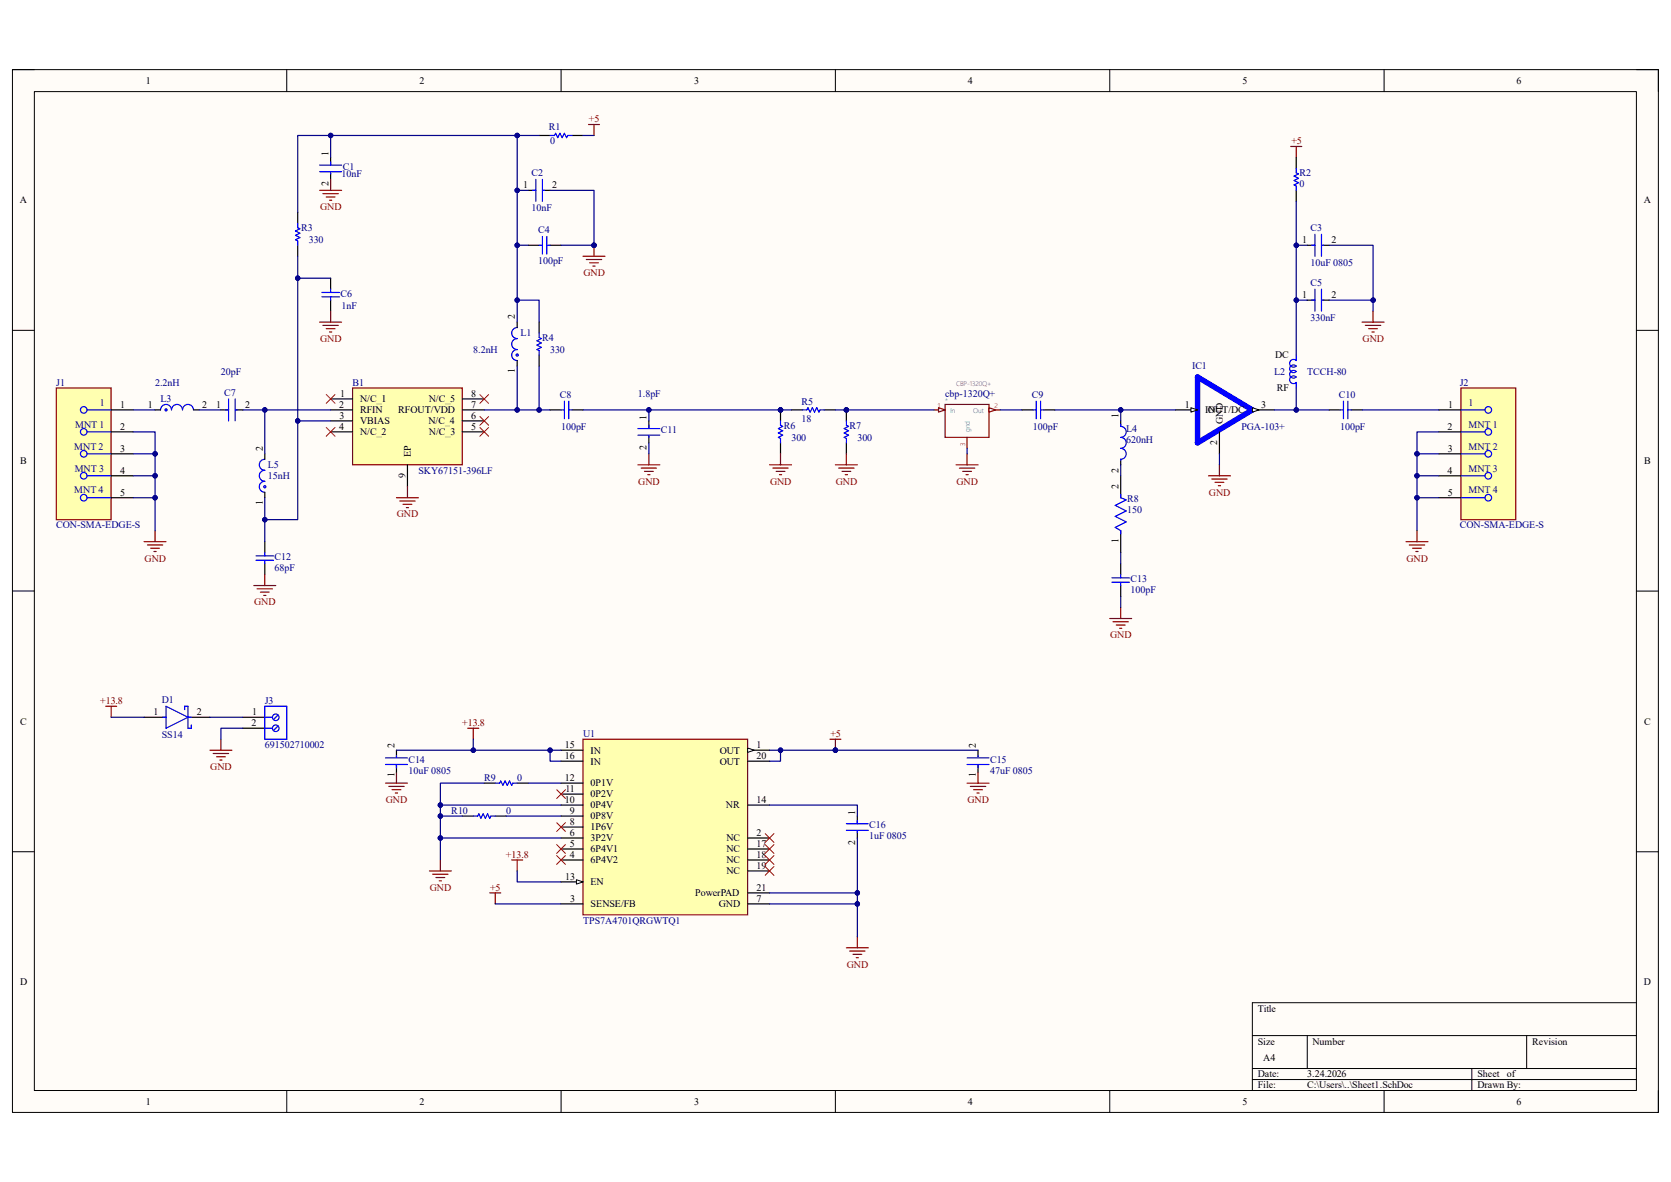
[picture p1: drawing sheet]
<svg xmlns="http://www.w3.org/2000/svg" width="297mm" height="210mm" viewBox="0 0 297 210" stroke-linecap="round" stroke-linejoin="round" font-family="sans-serif">
<path d="M2.2 12.4h292.6v185.3h-292.6z" fill-rule="evenodd" fill="#fffcf8"/>
<path d="M2.2 12.4h292.6v185.3h-292.6z" fill="none" stroke="#000" stroke-width=".18"/>
<path d="M6.1 16.3h284.8v177.5h-284.8z" fill-rule="evenodd" fill="#fffcf8"/>
<g fill="none" stroke="#000" stroke-width=".18">
<path d="M2.2 12.4h3.9M6.1 16.3h284.8v177.5h-284.8zM51 12.4v3.9M99.7 12.4v3.9M148.5 12.4v3.9M197.3 12.4v3.9M246 12.4v3.9M290.9 12.4h3.9v3.9M2.2 58.7h3.9M290.9 58.7h3.9M2.2 105h3.9M290.9 105h3.9"/>
<path d="M2.2 151.3h3.9M290.9 151.3h3.9M290.9 178.2h-68.3v15.6M51 193.8v3.9M99.7 193.8v3.9M148.5 193.8v3.9M197.3 193.8v3.9M222.6 184h68.3M222.6 189.9h68.3M222.6 191.8h68.3M232.4 184v5.9M246 193.8v3.9"/>
<path d="M261.6 189.9v3.9M271.4 184v5.9M294.8 193.8v3.9"/>
</g>
<path d="M212.9 67l9.7 5.8-9.7 5.9z" fill="none" stroke="#00f" stroke-width=".97"/>
<path d="M208.9 72.8h4" fill="none" stroke="#000" stroke-width=".21"/>
<path d="M211.7 72.4l1.2 .4-1.2 .4z" fill="#f8fcff"/>
<path d="M211.7 72.4l1.2 .4-1.2 .4z" fill="none" stroke="#000" stroke-width=".18"/>
<path d="M222.6 72.8h3.9" fill="none" stroke="#000" stroke-width=".21"/>
<path d="M222.6 72.4l1.2 .4-1.2 .4z" fill="#f8fcff"/>
<path d="M222.6 72.4l1.2 .4-1.2 .4z" fill="none" stroke="#000" stroke-width=".18"/>
<path d="M216.7 76.7v3.9" fill="none" stroke="#000" stroke-width=".21"/>
<path d="M230.4 63.1v1a.69 .69 0 0 0-1 0 .69 .69 0 0 0 0 .9 .69 .69 0 0 0 1 0 .69 .69 0 0 0-1 0 .69 .69 0 0 0 0 1 .69 .69 0 0 0 1 0 .69 .69 0 0 0-1 0 .69 .69 0 0 0 0 1 .69 .69 0 0 0 1 0 .69 .69 0 0 0-1 0 .69 .69 0 0 0 0 1 .69 .69 0 0 0 1 0v.9" fill="none" stroke="#00f" stroke-width=".21"/>
<path d="M62.7 68.9h19.5v13.7h-19.5z" fill-rule="evenodd" fill="#ffffb0"/>
<path d="M62.7 68.9h19.5v13.7h-19.5z" fill="none" stroke="#800000" stroke-width=".21"/>
<path d="M58.8 70.9h3.9M58.8 72.8h3.9M58.8 74.8h3.9M58.8 76.7h3.9M82.2 70.9h3.9M82.2 72.8h3.9M82.2 74.8h3.9M82.2 76.7h3.9M72.4 82.6v3.9" fill="none" stroke="#000" stroke-width=".21"/>
<path d="M103.6 131.3h29.3v31.2h-29.3z" fill-rule="evenodd" fill="#ffffb0"/>
<path d="M103.6 131.3h29.3v31.2h-29.3z" fill="none" stroke="#800000" stroke-width=".21"/>
<path d="M99.7 139.1h3.9M99.7 141.1h3.9M99.7 143h3.9M99.7 145h3.9M99.7 146.9h3.9M99.7 148.9h3.9M99.7 150.8h3.9M99.7 152.8h3.9M99.7 156.7h3.9" fill="none" stroke="#000" stroke-width=".21"/>
<path d="M102.5 156.3l1.1 .4-1.1 .4z" fill="#f8fcff"/>
<path d="M102.5 156.3l1.1 .4-1.1 .4z" fill="none" stroke="#000" stroke-width=".18"/>
<path d="M99.7 133.3h3.9M99.7 135.2h3.9M132.9 133.3h3.9M132.9 148.9h3.9M132.9 150.8h3.9M132.9 152.8h3.9M132.9 154.7h3.9M132.9 143h3.9M99.7 160.6h3.9M132.9 160.6h3.9" fill="none" stroke="#000" stroke-width=".21"/>
<path d="M132.9 132.9l1.2 .4-1.2 .4z" fill="#f8fcff"/>
<path d="M132.9 132.9l1.2 .4-1.2 .4z" fill="none" stroke="#000" stroke-width=".18"/>
<path d="M132.9 135.2h3.9M132.9 158.6h3.9" fill="none" stroke="#000" stroke-width=".21"/>
<path d="M166 72.8h2M168 71.9h7.8v5.8h-7.8z" fill="none" stroke="#840000" stroke-width=".21"/>
<path d="M166.8 72.4l1.2 .4-1.2 .4z" fill="#f8fcff"/>
<path d="M166.8 72.4l1.2 .4-1.2 .4zM171.9 77.7v2M175.8 72.8h1.9" fill="none" stroke="#840000" stroke-width=".21"/>
<path d="M175.8 72.4l1.2 .4-1.2 .4z" fill="#f8fcff"/>
<path d="M175.8 72.4l1.2 .4-1.2 .4z" fill="none" stroke="#840000" stroke-width=".21"/>
<path d="M10 68.9h9.8v23.4h-9.8z" fill-rule="evenodd" fill="#ffffb0"/>
<path d="M10 68.9h9.8v23.4h-9.8z" fill="none" stroke="#800000" stroke-width=".21"/>
<g fill="none" stroke="#00f" stroke-width=".21">
<path d="M15.5 72.8h4.3M15.5 76.7h4.3M15.5 80.6h4.3M15.5 84.5h4.3M15.5 88.4h4.3"/>
<circle cx="14.9" cy="72.8" r=".59"/>
<circle cx="14.9" cy="76.7" r=".59"/>
<circle cx="14.9" cy="88.4" r=".59"/>
<circle cx="14.9" cy="84.5" r=".59"/>
<circle cx="14.9" cy="80.6" r=".59"/>
</g>
<path d="M19.8 72.8h3.9M19.8 76.7h3.9M19.8 80.6h3.9M19.8 84.5h3.9M19.8 88.4h3.9" fill="none" stroke="#000" stroke-width=".21"/>
<path d="M259.7 68.9h9.7v23.4h-9.7z" fill-rule="evenodd" fill="#ffffb0"/>
<g fill="none" stroke="#800000" stroke-width=".21">
<path d="M56.8 33.8h3.9M57.4 34.4h2.7M58 35h1.5M58.6 35.6h.4M58.8 31.9v1.9M56.8 57.2h3.9M57.4 57.8h2.7M58 58.4h1.5M58.6 59h.4M58.8 55.3v1.9M103.6 45.5h3.9M104.2 46.1h2.7"/>
<path d="M104.8 46.7h1.6M105.4 47.3h.4M105.6 43.6v1.9M259.7 68.9h9.7v23.4h-9.7zM25.6 96.2h3.9M26.2 96.8h2.7M26.8 97.4h1.5M27.4 98h.4M27.6 94.3v1.9M249.9 96.2h3.9M250.5 96.8h2.7M251.1 97.4h1.5"/>
<path d="M251.7 98h.4M251.9 94.3v1.9M45.1 104h3.9M45.7 104.6h2.7M46.3 105.2h1.5M46.9 105.8h.4M47.1 102.1v1.9"/>
</g>
<g fill="none" stroke="#00f" stroke-width=".21">
<path d="M56.8 29.3h3.9M56.8 30.5h3.9M58.8 28.8v.5M58.8 30.7v.2M94.7 33.8h.5M95.2 31.9v3.9M96.4 31.9v3.9M96.6 33.8h.2M57.2 52h3.1M57.2 52.7h3.1M58.8 51.4v.6M58.8 52.7v.6"/>
<path d="M91.9 58.2a.98 .98 0 0 0-1 1 .98 .98 0 0 0 1 1 .98 .98 0 0 0-1 .9 .98 .98 0 0 0 1 1 .97 .97 0 0 0-1 1 .97 .97 0 0 0 1 1M95.8 59.2v.8l.4 .2-.8 .3 .8 .4-.8 .4 .8 .4-.8 .4 .4 .2v.8M95.8 43.6h.6M96.4 42v3.1M97.2 42v3.1M97.2 43.6h.6M28.5 72.8a.97 .97 0 0 1 1-.9 .97 .97 0 0 1 1 .9 .97 .97 0 0 1 1-.9 .97 .97 0 0 1 .9 .9 .97 .97 0 0 1 1-.9 .97 .97 0 0 1 1 .9M40 72.8h.6M40.6 70.9v3.9M41.8 70.9v3.9M42 72.8h.2M259.7 72.8h4.2"/>
<path d="M259.7 76.7h4.2M45.5 98.8h3.1M45.5 99.6h3.1M47.1 81.6a.97 .97 0 0 0-1 1 .97 .97 0 0 0 1 1 .97 .97 0 0 0-1 .9 .97 .97 0 0 0 1 1 .98 .98 0 0 0-1 1 .98 .98 0 0 0 1 1M47.1 98.2v.6M47.1 99.6v.5M259.7 80.6h4.2M259.7 84.5h4.2M259.7 88.4h4.2"/>
<circle cx="29.5" cy="72.8" r=".2"/>
<circle cx="91.9" cy="63.1" r=".2"/>
<circle cx="264.5" cy="72.8" r=".59"/>
<circle cx="264.5" cy="76.7" r=".59"/>
<circle cx="47.1" cy="86.5" r=".2"/>
<circle cx="264.5" cy="84.5" r=".59"/>
<circle cx="264.5" cy="88.4" r=".59"/>
<circle cx="264.5" cy="80.6" r=".59"/>
</g>
<g fill="none" stroke="#000" stroke-width=".21">
<path d="M58.8 28v1.3M58.8 30.7v1.2M93.9 33.8h1.3M96.6 33.8h1.2M58.8 49.4v2M58.8 53.3v2M91.9 57.2v1M93.9 43.6h1.9M95.8 57.2v2M97.8 43.6h1.9M27.6 72.8h.9M34.4 72.8h1"/>
<path d="M39.3 72.8h1.3M42 72.8h1.2M91.9 64.1v.9M95.8 63.1v1.9M255.8 72.8h3.9M255.8 76.7h3.9M47.1 80.6v1M47.1 87.5v.9M47.1 96.2v2M255.8 80.6h3.9M255.8 84.5h3.9M255.8 88.4h3.9"/>
<path d="M47.1 100.1v2"/>
</g>
<path d="M58 76l1.5 1.5M58 70.1l1.5 1.6M59.5 76l-1.5 1.5M59.5 70.1l-1.5 1.6M85.3 70.1l1.6 1.6M85.3 74l1.6 1.6M85.3 76l1.6 1.5M86.9 70.1l-1.6 1.6M86.9 74l-1.6 1.6M86.9 76l-1.6 1.5" fill="none" stroke="#f00" stroke-width=".18"/>
<circle cx="105.6" cy="43.6" r=".39" fill="#000080"/>
<circle cx="105.6" cy="43.6" r=".39" fill="none" stroke="#000080" stroke-width=".18"/>
<g fill="none" stroke="#000" stroke-width=".21">
<path d="M232.4 53.3h1.3M232.4 43.6h1.3M235.1 53.3h1.2M235.1 43.6h1.2M97.8 72.8h1.9M101.7 72.8h1.9M115.3 74.8v1.3M115.3 77.5v1.2M181.6 72.8h2M185.5 72.8h2M199.2 74.8v1M236.3 72.8h1.9"/>
<path d="M240.2 72.8h1.9M199.2 81.6v1M199.2 84.5v3.9M199.2 94.3v3.9M199.2 100.1v2M199.2 104v2M86.1 139.1h1.9M91.9 139.1h2M82.2 145h1.9M88 145h2"/>
</g>
<g fill="none" stroke="#00f" stroke-width=".21">
<path d="M233.1 53.3h.6M233.1 43.6h.6M233.7 41.6v3.9M233.7 51.4v3.9M234.9 41.6v3.9M234.9 51.4v3.9M235.1 53.3h.2M235.1 43.6h.2M99.7 72.8h.6M100.3 71.3v3.1M101.1 71.3v3.1M101.1 72.8h.6"/>
<path d="M113.4 76.1h3.9M113.4 77.3h3.9M115.3 75.6v.5M115.3 77.5v.2M183.6 72.8h.6M184.2 71.3v3.1M185 72.8h.5M185 71.3v3.1M199.2 75.4v.4a.97 .97 0 0 1 1 .9 .97 .97 0 0 1-1 1 .97 .97 0 0 1 1 1 .97 .97 0 0 1-1 1 .97 .97 0 0 1 1 .9 .97 .97 0 0 1-1 1v.2M238.2 72.8h.6M238.8 71.3v3.1M239.6 72.8h.6"/>
<path d="M239.6 71.3v3.1M199.2 87.9v.5l1 .4-2 1 2 1-2 1 2 .9-2 1 1 .6v.6M197.6 102.7h3.2M197.6 103.5h3.2M199.2 102.1v.6M199.2 103.5v.5M88 139.1h.8l.2-.3 .4 .7 .4-.7 .4 .7 .4-.7 .3 .7 .2-.4h.8M84.1 145h.8l.2-.4 .4 .8 .4-.8 .4 .8 .4-.8 .3 .8 .2-.4h.8"/>
</g>
<g fill="none" stroke="#800000" stroke-width=".21">
<path d="M229.4 26h2M230.4 26v2M242.1 57.2h3.9M242.7 57.8h2.7M243.3 58.4h1.5M243.9 59h.4M244.1 55.3v1.9M70.5 88.4h3.9M71.1 89h2.7M71.6 89.6h1.6M72.2 90.2h.4M72.4 86.5v1.9"/>
<path d="M113.4 82.6h3.9M114 83.2h2.7M114.5 83.8h1.6M115.1 84.3h.4M115.3 80.6v2M169.9 82.6h3.9M170.5 83.2h2.8M171.1 83.8h1.6M171.7 84.3h.4M171.9 80.6v2M214.8 84.5h3.9M215.4 85.1h2.7"/>
<path d="M216 85.7h1.5M216.6 86.3h.3M216.7 82.6v1.9M197.3 109.9h3.8M197.8 110.5h2.8M198.4 111.1h1.6M199 111.6h.4M199.2 107.9v2M83.1 129.4h2M84.1 129.4v1.9M147.5 131.3h2M148.5 131.3v2"/>
<path d="M76.3 154.7h3.9M76.9 155.3h2.7M77.5 155.9h1.6M78.1 156.5h.4M78.3 152.8v1.9M90.9 152.8h2M91.9 152.8v1.9"/>
</g>
<path d="M136 148.1l1.6 1.6M136 150.1l1.6 1.5M136 152l1.6 1.6M136 154l1.6 1.5M137.6 148.1l-1.6 1.6M137.6 150.1l-1.6 1.5M137.6 152l-1.6 1.6M137.6 154l-1.6 1.5" fill="none" stroke="#f00" stroke-width=".18"/>
<circle cx="148.5" cy="133.3" r=".39" fill="#000080"/>
<circle cx="148.5" cy="133.3" r=".39" fill="none" stroke="#000080" stroke-width=".18"/>
<path d="M98.9 146.2l1.6 1.5M98.9 150.1l1.6 1.5M98.9 152l1.6 1.6M100.5 146.2l-1.6 1.5M100.5 150.1l-1.6 1.5M100.5 152l-1.6 1.6" fill="none" stroke="#f00" stroke-width=".18"/>
<path d="M95.8 24.1h2M101.7 24.1h1.9M230.4 28v1.9M230.4 33.8v2M70.5 133.3v1.2M70.5 135.8v1.4M173.8 133.3v1.2M173.8 135.8v1.4M152.4 145v1.4M152.4 147.7v1.2" fill="none" stroke="#000" stroke-width=".21"/>
<g fill="none" stroke="#00f" stroke-width=".21">
<path d="M97.8 24.1h.8l.2-.4 .3 .8 .4-.8 .4 .8 .4-.8 .4 .8 .2-.4h.8M230.4 29.9v.8l.4 .2-.8 .4 .8 .4-.8 .4 .8 .4-.8 .4 .4 .2v.7M68.5 135.8h3.9M68.5 134.7h3.9M70.5 134.3v.2M70.5 135.8v.6M171.9 135.8h3.9M171.9 134.7h3.9M173.8 134.3v.2M173.8 135.8v.6M150.4 146.4h3.9M150.4 147.5h3.9"/>
<path d="M152.4 145.8v.6M152.4 147.7v.2"/>
</g>
<g fill="none" stroke="#800000" stroke-width=".21">
<path d="M104.6 22.1h2M105.6 22.1v2M68.5 139.1h3.9M69.1 139.7h2.7M70.5 137.2v1.9M171.9 139.1h3.9M172.5 139.7h2.7M173.8 137.2v1.9M69.7 140.3h1.6M70.3 140.9h.4M87 158.6h2M88 158.6v2"/>
<path d="M173.1 140.3h1.5M173.7 140.9h.3M150.4 168.4h3.9M151 169h2.7M151.6 169.6h1.6M152.2 170.2h.4M152.4 166.4v2"/>
</g>
<circle cx="138.7" cy="72.8" r=".39" fill="#000080"/>
<circle cx="138.7" cy="72.8" r=".39" fill="none" stroke="#000080" stroke-width=".18"/>
<path d="M138.7 72.8v2" fill="none" stroke="#000" stroke-width=".21"/>
<circle cx="138.7" cy="72.8" r=".39" fill="#000080"/>
<circle cx="138.7" cy="72.8" r=".39" fill="none" stroke="#000080" stroke-width=".18"/>
<path d="M138.7 78.7v1.9" fill="none" stroke="#000" stroke-width=".21"/>
<path d="M138.7 74.8v.8l.4 .2-.8 .3 .8 .4-.8 .4 .8 .4-.8 .4 .4 .2v.8" fill="none" stroke="#00f" stroke-width=".21"/>
<circle cx="150.4" cy="72.8" r=".39" fill="#000080"/>
<circle cx="150.4" cy="72.8" r=".39" fill="none" stroke="#000080" stroke-width=".18"/>
<path d="M150.4 72.8v2" fill="none" stroke="#000" stroke-width=".21"/>
<circle cx="150.4" cy="72.8" r=".39" fill="#000080"/>
<circle cx="150.4" cy="72.8" r=".39" fill="none" stroke="#000080" stroke-width=".18"/>
<path d="M52.9 37.7v2M52.9 43.6v1.9M140.7 72.8h1.9M146.5 72.8h2M150.4 78.7v1.9M25.6 127.4h3.9M33.4 127.4h3.9M43.2 127.4h3.9M43.2 129.4h3.9" fill="none" stroke="#000" stroke-width=".21"/>
<g fill="none" stroke="#00f" stroke-width=".21">
<path d="M52.9 39.7v.8l.4 .2-.8 .3 .8 .4-.8 .4 .8 .4-.8 .4 .4 .2v.8M142.6 72.8h.8l.2-.4 .4 .8 .4-.8 .4 .8 .4-.8 .4 .8 .2-.4h.7M150.4 74.8v.8l.4 .2-.8 .3 .8 .4-.8 .4 .8 .4-.8 .4 .4 .2v.8M28.9 127.4h.6M29.5 125.5l3.9 1.9-3.9 2zM32.8 126.1v-.6h.6v3.9h.6v-.6M33.4 127.4h.6M47.1 127.4h1.3M47.1 129.4h1.3M47.1 125.5h3.9v5.8h-3.9zM49.4 127l-.8 .9M49.4 129l-.8 .8"/>
<circle cx="49" cy="129.4" r=".59"/>
<circle cx="49" cy="127.4" r=".59"/>
</g>
<g fill="none" stroke="#800000" stroke-width=".21">
<path d="M136.8 82.6h3.9M137.4 83.2h2.7M138 83.8h1.5M138.5 84.3h.4M138.7 80.6v2M148.5 82.6h3.9M149.1 83.2h2.7M149.7 83.8h1.5M150.2 84.3h.4M150.4 80.6v2M18.8 125.5h1.9M19.8 125.5v1.9"/>
<path d="M37.3 133.3h3.9M37.9 133.9h2.7M38.5 134.5h1.5M39.1 135h.4M39.3 131.3v2"/>
</g>
<path d="M98.9 140.3l1.6 1.6M100.5 140.3l-1.6 1.6" fill="none" stroke="#f00" stroke-width=".18"/>
<path d="M23.7 76.7h3.9v17.6" fill="none" stroke="#000080" stroke-width=".21"/>
<circle cx="27.6" cy="80.6" r=".39" fill="#000080"/>
<circle cx="27.6" cy="80.6" r=".39" fill="none" stroke="#000080" stroke-width=".18"/>
<circle cx="27.6" cy="84.5" r=".39" fill="#000080"/>
<circle cx="27.6" cy="84.5" r=".39" fill="none" stroke="#000080" stroke-width=".18"/>
<circle cx="27.6" cy="88.4" r=".39" fill="#000080"/>
<circle cx="27.6" cy="88.4" r=".39" fill="none" stroke="#000080" stroke-width=".18"/>
<path d="M23.7 80.6h3.9" fill="none" stroke="#000080" stroke-width=".21"/>
<circle cx="27.6" cy="80.6" r=".39" fill="#000080"/>
<circle cx="27.6" cy="80.6" r=".39" fill="none" stroke="#000080" stroke-width=".18"/>
<path d="M23.7 84.5h3.9" fill="none" stroke="#000080" stroke-width=".21"/>
<circle cx="27.6" cy="84.5" r=".39" fill="#000080"/>
<circle cx="27.6" cy="84.5" r=".39" fill="none" stroke="#000080" stroke-width=".18"/>
<path d="M23.7 88.4h3.9" fill="none" stroke="#000080" stroke-width=".21"/>
<circle cx="27.6" cy="88.4" r=".39" fill="#000080"/>
<circle cx="27.6" cy="88.4" r=".39" fill="none" stroke="#000080" stroke-width=".18"/>
<path d="M255.8 76.7h-3.9v17.6" fill="none" stroke="#000080" stroke-width=".21"/>
<circle cx="251.9" cy="80.6" r=".39" fill="#000080"/>
<circle cx="251.9" cy="80.6" r=".39" fill="none" stroke="#000080" stroke-width=".18"/>
<circle cx="251.9" cy="84.5" r=".39" fill="#000080"/>
<circle cx="251.9" cy="84.5" r=".39" fill="none" stroke="#000080" stroke-width=".18"/>
<circle cx="251.9" cy="88.4" r=".39" fill="#000080"/>
<circle cx="251.9" cy="88.4" r=".39" fill="none" stroke="#000080" stroke-width=".18"/>
<path d="M251.9 80.6h3.9" fill="none" stroke="#000080" stroke-width=".21"/>
<circle cx="251.9" cy="80.6" r=".39" fill="#000080"/>
<circle cx="251.9" cy="80.6" r=".39" fill="none" stroke="#000080" stroke-width=".18"/>
<path d="M251.9 84.5h3.9" fill="none" stroke="#000080" stroke-width=".21"/>
<circle cx="251.9" cy="84.5" r=".39" fill="#000080"/>
<circle cx="251.9" cy="84.5" r=".39" fill="none" stroke="#000080" stroke-width=".18"/>
<path d="M251.9 88.4h3.9" fill="none" stroke="#000080" stroke-width=".21"/>
<circle cx="251.9" cy="88.4" r=".39" fill="#000080"/>
<circle cx="251.9" cy="88.4" r=".39" fill="none" stroke="#000080" stroke-width=".18"/>
<path d="M23.7 72.8h3.9M35.4 72.8h3.9M43.2 72.8h15.6" fill="none" stroke="#000080" stroke-width=".21"/>
<circle cx="47.1" cy="72.8" r=".39" fill="#000080"/>
<circle cx="47.1" cy="72.8" r=".39" fill="none" stroke="#000080" stroke-width=".18"/>
<path d="M47.1 72.8v7.8" fill="none" stroke="#000080" stroke-width=".21"/>
<circle cx="47.1" cy="72.8" r=".39" fill="#000080"/>
<circle cx="47.1" cy="72.8" r=".39" fill="none" stroke="#000080" stroke-width=".18"/>
<path d="M47.1 88.4v7.8" fill="none" stroke="#000080" stroke-width=".21"/>
<circle cx="47.1" cy="92.3" r=".39" fill="#000080"/>
<circle cx="47.1" cy="92.3" r=".39" fill="none" stroke="#000080" stroke-width=".18"/>
<path d="M52.9 74.8h5.9" fill="none" stroke="#000080" stroke-width=".21"/>
<circle cx="52.9" cy="74.8" r=".39" fill="#000080"/>
<circle cx="52.9" cy="74.8" r=".39" fill="none" stroke="#000080" stroke-width=".18"/>
<path d="M58.8 49.4h-5.9v42.9h-5.8" fill="none" stroke="#000080" stroke-width=".21"/>
<circle cx="47.1" cy="92.3" r=".39" fill="#000080"/>
<circle cx="47.1" cy="92.3" r=".39" fill="none" stroke="#000080" stroke-width=".18"/>
<circle cx="52.9" cy="74.8" r=".39" fill="#000080"/>
<circle cx="52.9" cy="74.8" r=".39" fill="none" stroke="#000080" stroke-width=".18"/>
<circle cx="52.9" cy="49.4" r=".39" fill="#000080"/>
<circle cx="52.9" cy="49.4" r=".39" fill="none" stroke="#000080" stroke-width=".18"/>
<path d="M58.8 24.1v3.9" fill="none" stroke="#000080" stroke-width=".21"/>
<circle cx="58.8" cy="24.1" r=".39" fill="#000080"/>
<circle cx="58.8" cy="24.1" r=".39" fill="none" stroke="#000080" stroke-width=".18"/>
<path d="M91.9 65v7.8h-5.8" fill="none" stroke="#000080" stroke-width=".21"/>
<circle cx="91.9" cy="72.8" r=".39" fill="#000080"/>
<circle cx="91.9" cy="72.8" r=".39" fill="none" stroke="#000080" stroke-width=".18"/>
<path d="M91.9 57.2v-3.9h3.9v3.9" fill="none" stroke="#000080" stroke-width=".21"/>
<circle cx="91.9" cy="53.3" r=".39" fill="#000080"/>
<circle cx="91.9" cy="53.3" r=".39" fill="none" stroke="#000080" stroke-width=".18"/>
<path d="M93.9 33.8h-2v19.5" fill="none" stroke="#000080" stroke-width=".21"/>
<circle cx="91.9" cy="53.3" r=".39" fill="#000080"/>
<circle cx="91.9" cy="53.3" r=".39" fill="none" stroke="#000080" stroke-width=".18"/>
<circle cx="91.9" cy="43.6" r=".39" fill="#000080"/>
<circle cx="91.9" cy="43.6" r=".39" fill="none" stroke="#000080" stroke-width=".18"/>
<circle cx="91.9" cy="33.8" r=".39" fill="#000080"/>
<circle cx="91.9" cy="33.8" r=".39" fill="none" stroke="#000080" stroke-width=".18"/>
<path d="M91.9 43.6h2" fill="none" stroke="#000080" stroke-width=".21"/>
<circle cx="91.9" cy="43.6" r=".39" fill="#000080"/>
<circle cx="91.9" cy="43.6" r=".39" fill="none" stroke="#000080" stroke-width=".18"/>
<path d="M103.6 72.8h11.7v2M115.3 78.7v1.9" fill="none" stroke="#000080" stroke-width=".21"/>
<circle cx="115.3" cy="72.8" r=".39" fill="#000080"/>
<circle cx="115.3" cy="72.8" r=".39" fill="none" stroke="#000080" stroke-width=".18"/>
<path d="M95.8 65v7.8M171.9 79.7v.9" fill="none" stroke="#000080" stroke-width=".21"/>
<circle cx="95.8" cy="72.8" r=".39" fill="#000080"/>
<circle cx="95.8" cy="72.8" r=".39" fill="none" stroke="#000080" stroke-width=".18"/>
<path d="M91.9 72.8h5.9" fill="none" stroke="#000080" stroke-width=".21"/>
<circle cx="91.9" cy="72.8" r=".39" fill="#000080"/>
<circle cx="91.9" cy="72.8" r=".39" fill="none" stroke="#000080" stroke-width=".18"/>
<circle cx="95.8" cy="72.8" r=".39" fill="#000080"/>
<circle cx="95.8" cy="72.8" r=".39" fill="none" stroke="#000080" stroke-width=".18"/>
<path d="M97.8 33.8h7.8v9.8" fill="none" stroke="#000080" stroke-width=".21"/>
<circle cx="105.6" cy="43.6" r=".39" fill="#000080"/>
<circle cx="105.6" cy="43.6" r=".39" fill="none" stroke="#000080" stroke-width=".18"/>
<path d="M99.7 43.6h5.9" fill="none" stroke="#000080" stroke-width=".21"/>
<circle cx="105.6" cy="43.6" r=".39" fill="#000080"/>
<circle cx="105.6" cy="43.6" r=".39" fill="none" stroke="#000080" stroke-width=".18"/>
<path d="M226.5 72.8h9.8" fill="none" stroke="#000080" stroke-width=".21"/>
<circle cx="230.4" cy="72.8" r=".39" fill="#000080"/>
<circle cx="230.4" cy="72.8" r=".39" fill="none" stroke="#000080" stroke-width=".18"/>
<path d="M230.4 68.9v3.9" fill="none" stroke="#000080" stroke-width=".21"/>
<circle cx="230.4" cy="72.8" r=".39" fill="#000080"/>
<circle cx="230.4" cy="72.8" r=".39" fill="none" stroke="#000080" stroke-width=".18"/>
<path d="M236.3 43.6h7.8v11.7M216.7 80.6v2" fill="none" stroke="#000080" stroke-width=".21"/>
<circle cx="244.1" cy="53.3" r=".39" fill="#000080"/>
<circle cx="244.1" cy="53.3" r=".39" fill="none" stroke="#000080" stroke-width=".18"/>
<path d="M236.3 53.3h7.8" fill="none" stroke="#000080" stroke-width=".21"/>
<circle cx="244.1" cy="53.3" r=".39" fill="#000080"/>
<circle cx="244.1" cy="53.3" r=".39" fill="none" stroke="#000080" stroke-width=".18"/>
<path d="M232.4 43.6h-2v19.5" fill="none" stroke="#000080" stroke-width=".21"/>
<circle cx="230.4" cy="53.3" r=".39" fill="#000080"/>
<circle cx="230.4" cy="53.3" r=".39" fill="none" stroke="#000080" stroke-width=".18"/>
<circle cx="230.4" cy="43.6" r=".39" fill="#000080"/>
<circle cx="230.4" cy="43.6" r=".39" fill="none" stroke="#000080" stroke-width=".18"/>
<path d="M230.4 53.3h2" fill="none" stroke="#000080" stroke-width=".21"/>
<circle cx="230.4" cy="53.3" r=".39" fill="#000080"/>
<circle cx="230.4" cy="53.3" r=".39" fill="none" stroke="#000080" stroke-width=".18"/>
<path d="M177.7 72.8h3.9M187.5 72.8h21.4" fill="none" stroke="#000080" stroke-width=".21"/>
<circle cx="199.2" cy="72.8" r=".39" fill="#000080"/>
<circle cx="199.2" cy="72.8" r=".39" fill="none" stroke="#000080" stroke-width=".18"/>
<path d="M199.2 72.8v2" fill="none" stroke="#000080" stroke-width=".21"/>
<circle cx="199.2" cy="72.8" r=".39" fill="#000080"/>
<circle cx="199.2" cy="72.8" r=".39" fill="none" stroke="#000080" stroke-width=".18"/>
<path d="M242.1 72.8h13.7M199.2 82.6v1.9M199.2 98.2v1.9M199.2 106v1.9M99.7 133.3h-1.9v1.9h1.9" fill="none" stroke="#000080" stroke-width=".21"/>
<circle cx="97.8" cy="133.3" r=".39" fill="#000080"/>
<circle cx="97.8" cy="133.3" r=".39" fill="none" stroke="#000080" stroke-width=".18"/>
<path d="M84.1 131.3v2h13.7" fill="none" stroke="#000080" stroke-width=".21"/>
<circle cx="84.1" cy="133.3" r=".39" fill="#000080"/>
<circle cx="84.1" cy="133.3" r=".39" fill="none" stroke="#000080" stroke-width=".18"/>
<circle cx="97.8" cy="133.3" r=".39" fill="#000080"/>
<circle cx="97.8" cy="133.3" r=".39" fill="none" stroke="#000080" stroke-width=".18"/>
<path d="M136.8 133.3h1.9v1.9h-1.9" fill="none" stroke="#000080" stroke-width=".21"/>
<circle cx="138.7" cy="133.3" r=".39" fill="#000080"/>
<circle cx="138.7" cy="133.3" r=".39" fill="none" stroke="#000080" stroke-width=".18"/>
<path d="M86.1 139.1h-7.8v3.9h21.4" fill="none" stroke="#000080" stroke-width=".21"/>
<circle cx="78.3" cy="143" r=".39" fill="#000080"/>
<circle cx="78.3" cy="143" r=".39" fill="none" stroke="#000080" stroke-width=".18"/>
<path d="M78.3 143v2h3.9M90 145h9.7" fill="none" stroke="#000080" stroke-width=".21"/>
<circle cx="78.3" cy="145" r=".39" fill="#000080"/>
<circle cx="78.3" cy="145" r=".39" fill="none" stroke="#000080" stroke-width=".18"/>
<circle cx="78.3" cy="143" r=".39" fill="#000080"/>
<circle cx="78.3" cy="143" r=".39" fill="none" stroke="#000080" stroke-width=".18"/>
<path d="M78.3 145v3.9h21.4" fill="none" stroke="#000080" stroke-width=".21"/>
<circle cx="78.3" cy="148.9" r=".39" fill="#000080"/>
<circle cx="78.3" cy="148.9" r=".39" fill="none" stroke="#000080" stroke-width=".18"/>
<circle cx="78.3" cy="145" r=".39" fill="#000080"/>
<circle cx="78.3" cy="145" r=".39" fill="none" stroke="#000080" stroke-width=".18"/>
<path d="M78.3 148.9v3.9" fill="none" stroke="#000080" stroke-width=".21"/>
<circle cx="78.3" cy="148.9" r=".39" fill="#000080"/>
<circle cx="78.3" cy="148.9" r=".39" fill="none" stroke="#000080" stroke-width=".18"/>
<path d="M138.7 133.3h9.8M91.9 154.7v2h7.8" fill="none" stroke="#000080" stroke-width=".21"/>
<circle cx="138.7" cy="133.3" r=".39" fill="#000080"/>
<circle cx="138.7" cy="133.3" r=".39" fill="none" stroke="#000080" stroke-width=".18"/>
<circle cx="148.5" cy="133.3" r=".39" fill="#000080"/>
<circle cx="148.5" cy="133.3" r=".39" fill="none" stroke="#000080" stroke-width=".18"/>
<path d="M136.8 143h15.6v2M152.4 148.9v17.5" fill="none" stroke="#000080" stroke-width=".21"/>
<circle cx="152.4" cy="158.6" r=".39" fill="#000080"/>
<circle cx="152.4" cy="158.6" r=".39" fill="none" stroke="#000080" stroke-width=".18"/>
<circle cx="152.4" cy="160.6" r=".39" fill="#000080"/>
<circle cx="152.4" cy="160.6" r=".39" fill="none" stroke="#000080" stroke-width=".18"/>
<path d="M136.8 160.6h15.6" fill="none" stroke="#000080" stroke-width=".21"/>
<circle cx="152.4" cy="160.6" r=".39" fill="#000080"/>
<circle cx="152.4" cy="160.6" r=".39" fill="none" stroke="#000080" stroke-width=".18"/>
<path d="M136.8 158.6h15.6" fill="none" stroke="#000080" stroke-width=".21"/>
<circle cx="152.4" cy="158.6" r=".39" fill="#000080"/>
<circle cx="152.4" cy="158.6" r=".39" fill="none" stroke="#000080" stroke-width=".18"/>
<path d="M70.5 133.3h13.6M88 160.6h11.7" fill="none" stroke="#000080" stroke-width=".21"/>
<circle cx="84.1" cy="133.3" r=".39" fill="#000080"/>
<circle cx="84.1" cy="133.3" r=".39" fill="none" stroke="#000080" stroke-width=".18"/>
<path d="M148.5 133.3h25.3" fill="none" stroke="#000080" stroke-width=".21"/>
<circle cx="148.5" cy="133.3" r=".39" fill="#000080"/>
<circle cx="148.5" cy="133.3" r=".39" fill="none" stroke="#000080" stroke-width=".18"/>
<path d="M91.9 24.1h3.9" fill="none" stroke="#000080" stroke-width=".21"/>
<circle cx="91.9" cy="24.1" r=".39" fill="#000080"/>
<circle cx="91.9" cy="24.1" r=".39" fill="none" stroke="#000080" stroke-width=".18"/>
<path d="M103.6 24.1h2M230.4 35.8v7.8" fill="none" stroke="#000080" stroke-width=".21"/>
<circle cx="230.4" cy="43.6" r=".39" fill="#000080"/>
<circle cx="230.4" cy="43.6" r=".39" fill="none" stroke="#000080" stroke-width=".18"/>
<path d="M115.3 72.8h25.4" fill="none" stroke="#000080" stroke-width=".21"/>
<circle cx="115.3" cy="72.8" r=".39" fill="#000080"/>
<circle cx="115.3" cy="72.8" r=".39" fill="none" stroke="#000080" stroke-width=".18"/>
<circle cx="138.7" cy="72.8" r=".39" fill="#000080"/>
<circle cx="138.7" cy="72.8" r=".39" fill="none" stroke="#000080" stroke-width=".18"/>
<path d="M148.5 72.8h17.5" fill="none" stroke="#000080" stroke-width=".21"/>
<circle cx="150.4" cy="72.8" r=".39" fill="#000080"/>
<circle cx="150.4" cy="72.8" r=".39" fill="none" stroke="#000080" stroke-width=".18"/>
<path d="M91.9 33.8v-9.7h-39v13.6M93.9 139.1h5.8" fill="none" stroke="#000080" stroke-width=".21"/>
<circle cx="58.8" cy="24.1" r=".39" fill="#000080"/>
<circle cx="58.8" cy="24.1" r=".39" fill="none" stroke="#000080" stroke-width=".18"/>
<circle cx="91.9" cy="24.1" r=".39" fill="#000080"/>
<circle cx="91.9" cy="24.1" r=".39" fill="none" stroke="#000080" stroke-width=".18"/>
<circle cx="91.9" cy="33.8" r=".39" fill="#000080"/>
<circle cx="91.9" cy="33.8" r=".39" fill="none" stroke="#000080" stroke-width=".18"/>
<path d="M52.9 45.5v3.9" fill="none" stroke="#000080" stroke-width=".21"/>
<circle cx="52.9" cy="49.4" r=".39" fill="#000080"/>
<circle cx="52.9" cy="49.4" r=".39" fill="none" stroke="#000080" stroke-width=".18"/>
<path d="M19.8 127.4h5.8M37.3 127.4h5.9M43.2 129.4h-3.9v1.9" fill="none" stroke="#000080" stroke-width=".21"/>
<g font-size="1.8">
<text x="25.9" y="14.9">1</text>
<text x="74.5" y="14.9">2</text>
<text x="123.4" y="14.9">3</text>
<text x="172" y="14.9">4</text>
<text x="220.9" y="14.9">5</text>
<text x="269.6" y="14.9">6</text>
<text x="58.4" y="27.8" transform="rotate(-90 58.4 27.8)">1</text>
<text x="58.4" y="33.1" transform="rotate(-90 58.4 33.1)">2</text>
<text x="93" y="33.4">1</text>
<text x="98.2" y="33.4">2</text>
<text x="3.5" y="36.1">A</text>
<text x="292.2" y="36.1">A</text>
<text x="231.5" y="43.2">1</text>
<text x="236.6" y="43.2">2</text>
<text x="231.5" y="53">1</text>
<text x="236.6" y="53">2</text>
<text x="91.5" y="56.6" transform="rotate(-90 91.5 56.6)">2</text>
<text x="226.7" y="63.7">DC</text>
<text x="60.5" y="70.5">1</text>
<text x="64" y="71.5">N/C_1</text>
<text x="76.2" y="71.5">N/C_5</text>
<text x="83.7" y="70.5">8</text>
<text x="91.5" y="66.3" transform="rotate(-90 91.5 66.3)">1</text>
<text x="226.9" y="69.5">RF</text>
<text x="21.3" y="72.5">1</text>
<text x="21.3" y="76.4">2</text>
<text x="26.3" y="72.5">1</text>
<text x="35.9" y="72.5">2</text>
<text x="38.4" y="72.5">1</text>
<text x="43.6" y="72.5">2</text>
<text x="60.3" y="72.5">2</text>
<text x="60.3" y="76.4">4</text>
<text x="60.4" y="74.4">3</text>
<text x="64" y="73.4">RFIN</text>
<text x="64" y="75.4">VBIAS</text>
<text x="64" y="77.3">N/C_2</text>
<text x="70.8" y="73.4">RFOUT/VDD</text>
<text x="76.2" y="75.4">N/C_4</text>
<text x="76.2" y="77.3">N/C_3</text>
<text x="83.7" y="72.5">7</text>
<text x="83.7" y="74.4">6</text>
<text x="83.7" y="76.4">5</text>
<text x="114.9" y="74.6" transform="rotate(-90 114.9 74.6)">1</text>
<text x="198.8" y="74.2" transform="rotate(-90 198.8 74.2)">1</text>
<text x="210.6" y="72.5">1</text>
<text x="214.2" y="73.4">IN</text>
<text x="214.7" y="73.4">OUT/DC</text>
<text x="217.3" y="75.4" transform="rotate(-90 217.3 75.4)">GND</text>
<text x="224.2" y="72.5">3</text>
<text x="257.3" y="76.4">2</text>
<text x="257.4" y="72.5">1</text>
<text x="3.6" y="82.5">B</text>
<text x="21.3" y="80.3">3</text>
<text x="46.7" y="80.1" transform="rotate(-90 46.7 80.1)">2</text>
<text x="73" y="81.2" transform="rotate(-90 73 81.2)">EP</text>
<text x="114.9" y="79.9" transform="rotate(-90 114.9 79.9)">2</text>
<text x="198.8" y="84" transform="rotate(-90 198.8 84)">2</text>
<text x="216.4" y="79.1" transform="rotate(-90 216.4 79.1)">2</text>
<text x="257.3" y="80.3">3</text>
<text x="292.3" y="82.5">B</text>
<text x="21.3" y="84.2">4</text>
<text x="21.3" y="88.1">5</text>
<text x="46.7" y="89.7" transform="rotate(-90 46.7 89.7)">1</text>
<text x="72.1" y="85" transform="rotate(-90 72.1 85)">9</text>
<text x="198.8" y="86.9" transform="rotate(-90 198.8 86.9)">2</text>
<text x="257.3" y="84.2">4</text>
<text x="257.3" y="88.1">5</text>
<text x="198.8" y="96.5" transform="rotate(-90 198.8 96.5)">1</text>
<text x="3.6" y="128.8">C</text>
<text x="27.3" y="127.1">1</text>
<text x="35" y="127.1">2</text>
<text x="44.7" y="129">2</text>
<text x="44.8" y="127.1">1</text>
<text x="292.3" y="128.8">C</text>
<text x="70.1" y="132.9" transform="rotate(-90 70.1 132.9)">2</text>
<text x="100.4" y="134.9">16</text>
<text x="100.4" y="132.9">15</text>
<text x="105" y="133.9">IN</text>
<text x="105" y="135.8">IN</text>
<text x="127.9" y="133.9">OUT</text>
<text x="127.9" y="135.8">OUT</text>
<text x="134.5" y="132.9">1</text>
<text x="134.5" y="134.9">20</text>
<text x="173.4" y="132.9" transform="rotate(-90 173.4 132.9)">2</text>
<text x="70.1" y="138" transform="rotate(-90 70.1 138)">1</text>
<text x="100.4" y="138.8">12</text>
<text x="100.4" y="142.7">10</text>
<text x="100.5" y="140.7">11</text>
<text x="105" y="139.7">0P1V</text>
<text x="105" y="141.7">0P2V</text>
<text x="105" y="143.6">0P4V</text>
<text x="129" y="143.6">NR</text>
<text x="134.5" y="142.7">14</text>
<text x="173.4" y="138" transform="rotate(-90 173.4 138)">1</text>
<text x="101.3" y="144.6">9</text>
<text x="101.3" y="146.6">8</text>
<text x="101.3" y="148.5">6</text>
<text x="105" y="145.6">0P8V</text>
<text x="105" y="147.5">1P6V</text>
<text x="105" y="149.5">3P2V</text>
<text x="129.1" y="149.5">NC</text>
<text x="134.5" y="148.5">2</text>
<text x="152" y="144.8" transform="rotate(-90 152 144.8)">1</text>
<text x="101.3" y="152.4">4</text>
<text x="101.3" y="150.5">5</text>
<text x="105" y="151.4">6P4V1</text>
<text x="105" y="153.4">6P4V2</text>
<text x="129.1" y="151.4">NC</text>
<text x="129.1" y="153.4">NC</text>
<text x="129.1" y="155.4">NC</text>
<text x="134.5" y="150.5">17</text>
<text x="134.5" y="152.4">18</text>
<text x="134.5" y="154.4">19</text>
<text x="152" y="150.1" transform="rotate(-90 152 150.1)">2</text>
<text x="100.5" y="156.3">13</text>
<text x="101.3" y="160.2">3</text>
<text x="105" y="157.3">EN</text>
<text x="105" y="161.2">SENSE/FB</text>
<text x="123.6" y="159.3">PowerPAD</text>
<text x="127.8" y="161.2">GND</text>
<text x="134.5" y="160.2">7</text>
<text x="134.5" y="158.3">21</text>
<text x="3.6" y="175.1">D</text>
<text x="223.6" y="179.7">Title</text>
<text x="292.2" y="175.1">D</text>
<text x="223.6" y="185.6">Size</text>
<text x="233.3" y="185.6">Number</text>
<text x="272.3" y="185.6">Revision</text>
<text x="223.6" y="191.4">Date:</text>
<text x="224.5" y="188.5">A4</text>
<text x="232.3" y="191.4">3.24.2026</text>
<text x="262.6" y="191.4">Sheet</text>
<text x="267.8" y="191.4">of</text>
<text x="25.9" y="196.3">1</text>
<text x="74.5" y="196.3">2</text>
<text x="123.4" y="196.3">3</text>
<text x="172" y="196.3">4</text>
<text x="220.9" y="196.3">5</text>
<text x="223.6" y="193.4">File:</text>
<text x="232.3" y="193.4">C:\Users\..\Sheet1.SchDoc</text>
<text x="262.6" y="193.4">Drawn By:</text>
<text x="269.6" y="196.3">6</text>
</g>
<g font-size="1.8" fill="#000080">
<text x="97.6" y="23.1">R1</text>
<text x="97.8" y="25.7">0</text>
<text x="60.7" y="31.5">10nF</text>
<text x="60.9" y="30.1">C1</text>
<text x="94.4" y="31.3">C2</text>
<text x="231" y="31.3">R2</text>
<text x="231" y="33.3">0</text>
<text x="53.5" y="41.1">R3</text>
<text x="94.4" y="37.5">10nF</text>
<text x="95.6" y="41.4">C4</text>
<text x="232.9" y="41.1">C3</text>
<text x="54.9" y="43.2">330</text>
<text x="95.6" y="46.9">100pF</text>
<text x="232.9" y="47.3">10uF 0805</text>
<text x="60.5" y="52.7">C6</text>
<text x="232.9" y="50.8">C5</text>
<text x="60.7" y="54.9">1nF</text>
<text x="92.5" y="59.8">L1</text>
<text x="232.9" y="57.1">330nF</text>
<text x="84.1" y="62.7">8.2nH</text>
<text x="96.4" y="60.6">R4</text>
<text x="97.8" y="62.7">330</text>
<text x="211.9" y="65.6">IC1</text>
<text x="10" y="68.5">J1</text>
<text x="27.6" y="68.5">2.2nH</text>
<text x="28.5" y="71.5">L3</text>
<text x="39.2" y="66.6">20pF</text>
<text x="39.8" y="70.3">C7</text>
<text x="62.7" y="68.5">B1</text>
<text x="99.5" y="70.7">C8</text>
<text x="113.4" y="70.5">1.8pF</text>
<text x="142.5" y="71.9">R5</text>
<text x="168" y="70.5">cbp-1320Q+</text>
<text x="183.4" y="70.7">C9</text>
<text x="226.5" y="66.6">L2</text>
<text x="232.3" y="66.6">TCCH-80</text>
<text x="238" y="70.7">C10</text>
<text x="259.5" y="68.5">J2</text>
<text x="13.4" y="76">MNT 1</text>
<text x="17.7" y="72.1">1</text>
<text x="99.7" y="76.4">100pF</text>
<text x="117.5" y="77">C11</text>
<text x="139.3" y="76.2">R6</text>
<text x="142.5" y="75">18</text>
<text x="151" y="76.2">R7</text>
<text x="183.6" y="76.4">100pF</text>
<text x="200.2" y="76.8">L4</text>
<text x="220.6" y="76.4">PGA-103+</text>
<text x="238.2" y="76.4">100pF</text>
<text x="261" y="72.1">1</text>
<text x="261" y="76">MNT 1</text>
<text x="13.2" y="79.9">MNT 2</text>
<text x="13.3" y="83.8">MNT 3</text>
<text x="47.6" y="83.2">L5</text>
<text x="140.7" y="78.3">300</text>
<text x="152.4" y="78.3">300</text>
<text x="200.2" y="78.7">620nH</text>
<text x="261" y="79.9">MNT 2</text>
<text x="261" y="83.8">MNT 3</text>
<text x="13.2" y="87.7">MNT 4</text>
<text x="47.6" y="85.1">15nH</text>
<text x="74.4" y="84.2">SKY67151-396LF</text>
<text x="200.4" y="89.2">R8</text>
<text x="261" y="87.7">MNT 4</text>
<text x="10" y="93.9">CON-SMA-EDGE-S</text>
<text x="200.4" y="91.2">150</text>
<text x="259.5" y="93.9">CON-SMA-EDGE-S</text>
<text x="48.8" y="99.6">C12</text>
<text x="48.8" y="101.5">68pF</text>
<text x="201" y="103.5">C13</text>
<text x="201" y="105.4">100pF</text>
<text x="28.7" y="124.9">D1</text>
<text x="47.1" y="125.1">J3</text>
<text x="28.7" y="131.1">SS14</text>
<text x="103.6" y="131">U1</text>
<text x="47.1" y="132.9">691502710002</text>
<text x="72.6" y="135.6">C14</text>
<text x="72.6" y="137.6">10uF 0805</text>
<text x="176" y="135.6">C15</text>
<text x="176" y="137.6">47uF 0805</text>
<text x="86.1" y="138.8">R9</text>
<text x="91.9" y="138.8">0</text>
<text x="80.2" y="144.6">R10</text>
<text x="90" y="144.6">0</text>
<text x="154.5" y="147.2">C16</text>
<text x="154.5" y="149.1">1uF 0805</text>
<text x="103.6" y="164.1">TPS7A4701QRGWTQ1</text>
</g>
<g font-size="1.8" fill="#800000">
<text x="104.7" y="21.8">+5</text>
<text x="229.5" y="25.7">+5</text>
<text x="56.9" y="37.3">GND</text>
<text x="103.7" y="49.1">GND</text>
<text x="56.9" y="60.7">GND</text>
<text x="242.2" y="60.7">GND</text>
<text x="113.5" y="86.1">GND</text>
<text x="136.9" y="86.1">GND</text>
<text x="148.5" y="86.1">GND</text>
<text x="170" y="86.1">GND</text>
<text x="214.9" y="88.1">GND</text>
<text x="70.5" y="91.9">GND</text>
<text x="25.7" y="99.8">GND</text>
<text x="250" y="99.8">GND</text>
<text x="45.2" y="107.6">GND</text>
<text x="197.3" y="113.4">GND</text>
<text x="17.8" y="125.1">+13.8</text>
<text x="82.1" y="129">+13.8</text>
<text x="147.6" y="131">+5</text>
<text x="37.4" y="136.8">GND</text>
<text x="68.6" y="142.7">GND</text>
<text x="172" y="142.7">GND</text>
<text x="89.9" y="152.4">+13.8</text>
<text x="76.4" y="158.3">GND</text>
<text x="87.1" y="158.3">+5</text>
<text x="150.5" y="171.9">GND</text>
</g>
<g font-size="1.2" fill="#008484">
<text x="168" y="71.6">*</text>
<text x="169" y="73.3">In</text>
<text x="172.4" y="76.7" transform="rotate(-90 172.4 76.7)">gnd</text>
<text x="173" y="73.3">Out</text>
</g>
<text font-size="1.2" fill="#840084" x="169.9" y="68.6">CBP-1320Q+</text>
<g font-size="1.2" fill="#840000">
<text x="166.7" y="72.6">1</text>
<text x="176.7" y="72.6">2</text>
<text x="171.6" y="79.2" transform="rotate(-90 171.6 79.2)">3</text>
</g>
</svg>
